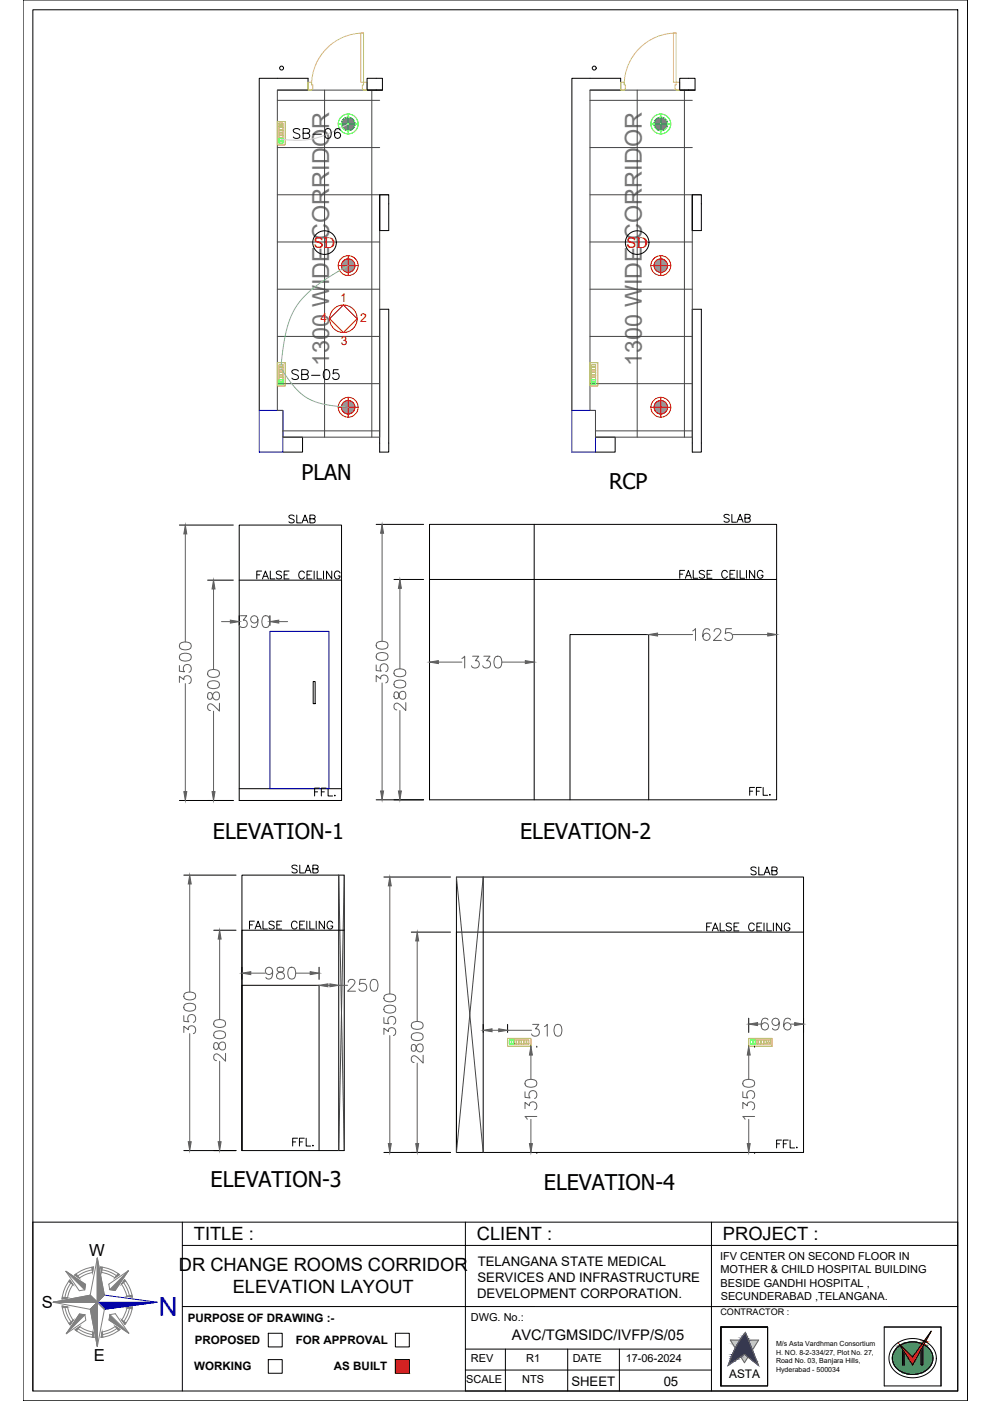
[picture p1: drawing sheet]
<svg xmlns="http://www.w3.org/2000/svg" width="420mm" height="594mm" viewBox="0 0 420 594" stroke-linecap="round" stroke-linejoin="round" font-family="sans-serif">
<!-- layer: MEP_HVAC_DRAIN_PIPE -->
<g fill="none" stroke="#000" stroke-width=".42">
<circle cx="119.4" cy="28.9" r=".83"/>
<circle cx="251.9" cy="28.9" r=".83"/>
</g>
<!-- layer: walls -->
<path d="M117.6 33.2h13v5h-13M159.5 33.2h2.6v5h-6.5M250.1 33.2h13v5h-13M292 33.2h2.7v5h-6.5M161 82.6v15.2h3.8v-11.4M293.5 82.6v15.2h3.9v-11.4M161 187.9v-56.8h3.8v56.8M293.5 187.9v-56.8h3.9v56.8" fill="none" stroke="#000" stroke-width=".42"/>
<!-- layer: col -->
<path d="M109.9 174h10v17.7h-10zM242.5 174h10v17.7h-10z" fill="none" stroke="#00f" stroke-width=".42"/>
<!-- layer: wall -->
<path d="M119.9 185.4h8.4v6.3h-8.4M161 187.9v3.8M252.5 185.4h8.3v6.3h-8.3M293.5 187.9v3.8" fill="none" stroke="#000" stroke-width=".42"/>
<!-- layer: ELE-LIGHTING WIRING -->
<g fill="none" stroke="#454545" stroke-width=".42">
<path d="M137.6 38.2v147.2M157.6 38.2v147.2M162.1 38.2h-44.5v135.8h2.3v11.4h41.1v-102.8h3.8M270.2 38.2v147.2M290.2 38.2v147.2M294.7 38.2h-44.6v135.8h2.4v11.4h41v-102.8h3.9M117.6 42.6h43.4M250.1 42.6h43.4M117.6 62.6h43.4M250.1 62.6h43.4M117.6 82.6h43.4M250.1 82.6h43.4"/>
<path d="M117.6 102.6h43.4M250.1 102.6h43.4M117.6 122.6h43.4M250.1 122.6h43.4M117.6 142.7h43.4M250.1 142.7h43.4M117.6 162.7h43.4M250.1 162.7h43.4M119.9 182.7h41.1M252.5 182.7h41"/>
</g>
<!-- layer: ELE-12W UPS LIGHT -->
<g fill="none" stroke="#0f0" stroke-width=".42">
<path d="M143.4 52.6h8.4M147.6 48.3v8.5M276 52.6h8.4M280.2 48.3v8.5"/>
<circle cx="147.6" cy="52.6" r="2.86"/>
<circle cx="147.6" cy="52.6" r="4.2"/>
<circle cx="280.2" cy="52.6" r="2.86"/>
<circle cx="280.2" cy="52.6" r="4.2"/>
</g>
<g fill="none" stroke="#808080" stroke-width=".42">
<path d="M144.8 52l3.3 3.4M144.8 51.9l3.5 3.4M144.9 51.8l3.5 3.5M144.9 51.7l3.6 3.6M144.9 51.6l3.7 3.6M145 51.5l3.7 3.7M145 51.4l3.8 3.8M145.1 51.3l3.8 3.8M145.1 51.2l3.9 3.9M145.2 51.1l3.9 3.9M145.2 51l4 3.9M145.3 50.9l4 4"/>
<path d="M145.4 50.8l4 4M145.4 50.7l4.1 4M145.5 50.6l4 4.1M145.6 50.6l4 4M145.7 50.5l4 4M145.7 50.4l4.1 4.1M145.8 50.4l4 4M145.9 50.3l4 4M146.1 50.2l3.9 3.9-4-3.9M146.2 50.1l3.9 3.9M146.3 50l3.8 3.9M146.4 50l3.8 3.8"/>
<path d="M146.5 49.9l3.7 3.8M146.6 49.9l3.7 3.7M146.7 49.9l3.6 3.6M146.8 49.8l3.6 3.6M146.9 49.8l3.5 3.5M147 49.8l3.4 3.4M147.2 49.7l3.2 3.3M147.3 49.7l3.2 3.2M147.4 49.7l3.1 3.1M147.6 49.7l2.9 2.9M147.7 49.7l2.8 2.8M147.9 49.7l2.6 2.6"/>
<path d="M148 49.7l2.5 2.4M148.2 49.8l2.2 2.2M148.4 49.8l2 2M148.6 49.9l1.7 1.6M148.9 50l1.3 1.3M149.3 50.2l.6 .7M277.3 52.5l3 2.9M277.3 52.6l2.8 2.8M277.3 52.8l2.7 2.6M277.3 52.3l3.1 3.1M277.3 52.9l2.5 2.5M277.3 52.2l3.2 3.2"/>
<path d="M277.4 52l3.3 3.4M277.4 53.1l2.2 2.3M277.4 51.9l3.4 3.4M277.4 53.3l2 2M277.4 51.8l3.5 3.5M277.4 51.7l3.6 3.6M277.5 53.5l1.7 1.8M277.5 51.6l3.7 3.6M277.5 51.5l3.8 3.7M277.6 53.8l1.4 1.3M277.6 51.3l3.9 3.8-3.9-3.7M277.7 51.2l3.9 3.9"/>
<path d="M277.7 51.1l4 3.9M277.8 54.1l.8 .9M277.8 51l3.9 3.9M277.8 50.9l4 4M277.9 50.8l4 4M278 50.7l4 4M278 50.6l4.1 4.1M278.1 50.6l4.1 4M278.3 50.4l4 4.1M278.4 50.4l4 4M278.4 50.3l4 4M278.5 50.2l4 4"/>
<path d="M278.8 50l3.9 3.9M278.9 50l3.8 3.8M279 49.9l3.8 3.8M279.1 49.9l3.7 3.7M279.2 49.9l3.7 3.6M279.3 49.8l3.6 3.6M279.4 49.8l3.5 3.5M279.6 49.8l3.4 3.4M279.7 49.7l3.3 3.3M279.8 49.7l3.2 3.2M280 49.7l3 3.1M280.1 49.7l2.9 2.9"/>
<path d="M280.3 49.7l2.7 2.8M280.4 49.7l2.6 2.6M280.6 49.7l2.4 2.4M280.8 49.8l2.2 2.2M281 49.8l1.9 2M281.2 49.9l1.6 1.6M281.5 50l1.2 1.3M281.8 50.2l.7 .7M282.6 54l-3.9-3.9 3.9 4"/>
</g>
<!-- layer: ELE-12W LED -->
<g fill="none" stroke="#f00" stroke-width=".42">
<path d="M143.4 112.6h8.4M147.6 108.4v8.4M276 112.6h8.4M280.2 108.4v8.4M143.4 172.7h8.4M147.6 168.5v8.4M276 172.7h8.4M280.2 168.5v8.4"/>
<circle cx="147.6" cy="112.6" r="2.86"/>
<circle cx="147.6" cy="112.6" r="4.2"/>
<circle cx="280.2" cy="112.6" r="2.86"/>
<circle cx="280.2" cy="112.6" r="4.2"/>
<circle cx="147.6" cy="172.7" r="2.86"/>
<circle cx="147.6" cy="172.7" r="4.2"/>
<circle cx="280.2" cy="172.7" r="2.86"/>
<circle cx="280.2" cy="172.7" r="4.2"/>
</g>
<g fill="none" stroke="#989898" stroke-width=".42">
<path d="M144.8 112.5l2.9 3M144.8 112.7l2.8 2.8M144.8 112.8l2.6 2.7M144.8 112.4l3.1 3.1M144.8 113l2.5 2.5M144.8 112.2l3.2 3.3M144.8 112.1l3.3 3.3M144.8 113.2l2.3 2.2M144.8 112l3.5 3.4M144.9 113.4l2 2M144.9 111.9l3.5 3.5M144.9 111.8l3.6 3.5"/>
<path d="M144.9 113.6l1.8 1.7M144.9 111.6l3.7 3.7M145 111.5l3.7 3.8M145 111.4l3.8 3.8M145 113.8l1.4 1.4M145.1 111.3l3.8 3.9M145.1 111.2l3.9 3.9M145.2 111.1l3.9 4M145.2 114.2l.9 .8M145.2 111l4 4M145.4 110.9l4 4-4.1-3.9M145.4 110.8l4.1 4"/>
<path d="M145.7 110.6l4 4M145.7 110.5l4.1 4M145.8 110.4l4 4M145.9 110.4l4 4M146 110.3l4 4M146.1 110.2l3.9 4M146.2 110.2l3.9 3.9M146.3 110.1l3.8 3.9M146.4 110.1l3.8 3.8M146.5 110l3.7 3.8M146.6 110l3.7 3.7M146.7 109.9l3.6 3.7"/>
<path d="M146.8 109.9l3.6 3.6M146.9 109.9l3.5 3.4M147 109.8l3.4 3.4M147.2 109.8l3.2 3.3M147.3 109.8l3.2 3.2M147.4 109.8l3.1 3M147.6 109.8l2.9 2.9M147.7 109.8l2.8 2.7M147.9 109.8l2.6 2.6M148 109.8l2.5 2.4M148.2 109.8l2.2 2.2M148.4 109.9l2 1.9"/>
<path d="M148.6 110l1.7 1.6M148.9 110.1l1.3 1.2M149.3 110.3l.6 .6M149.6 114.7l-4-4.1 3.9 4.1M277.3 112.5l3 3M277.3 112.7l2.8 2.8M277.3 112.8l2.7 2.7M277.3 112.4l3.1 3.1M277.3 113l2.5 2.5M277.3 112.2l3.2 3.3M277.4 112.1l3.3 3.3M277.4 113.2l2.2 2.2"/>
<path d="M277.4 112l3.4 3.4M277.4 113.4l2 2M277.4 111.9l3.5 3.5M277.4 111.8l3.6 3.5M277.5 113.6l1.7 1.7M277.5 111.6l3.7 3.7M277.5 111.5l3.8 3.8M277.6 113.8l1.4 1.4M277.6 111.3l3.9 3.9-3.9-3.8M277.8 114.2l.8 .8M277.8 111l3.9 4M277.8 111l4 3.9"/>
<path d="M277.9 110.9l4 4M278 110.7l4.1 4-4.1-3.9M278.1 110.6l4.1 4.1M278.2 110.6l4 4M278.3 110.5l4 4M278.4 110.4l4 4M278.5 110.3l4 4M278.6 110.2l4 4M278.7 110.2l3.9 3.9M278.9 110.1l3.8 3.8-3.9-3.8M279 110l3.8 3.8M279.1 110l3.7 3.7"/>
<path d="M279.2 109.9l3.7 3.7M279.3 109.9l3.6 3.6M279.4 109.9l3.5 3.4M279.6 109.8l3.4 3.4M279.7 109.8l3.3 3.3M279.8 109.8l3.2 3.2M280 109.8l3 3M280.1 109.8l2.9 2.9M280.3 109.8l2.7 2.7M280.4 109.8l2.6 2.6M280.6 109.8l2.4 2.4M280.8 109.8l2.2 2.2"/>
<path d="M281 109.9l1.9 1.9M281.2 110l1.6 1.6M281.5 110.1l1.2 1.2M281.7 115.1l-4-4 3.9 4M281.8 110.3l.7 .6M144.8 172.6l2.9 2.9M144.8 172.7l2.8 2.9M144.8 172.9l2.6 2.6M144.8 172.4l3.1 3.1M144.8 173.1l2.5 2.4M144.8 172.3l3.2 3.2M144.8 172.2l3.3 3.3"/>
<path d="M144.8 173.2l2.3 2.3M144.8 172.1l3.5 3.4M144.9 173.4l2 2.1M144.9 171.9l3.5 3.5M144.9 171.8l3.6 3.6M144.9 173.6l1.8 1.8M144.9 171.7l3.7 3.7M145 171.6l3.7 3.7M145 171.5l3.8 3.8M145 173.9l1.4 1.4M145.1 171.4l3.8 3.8M145.1 171.3l3.9 3.9"/>
<path d="M145.2 171.2l3.9 3.9M145.2 174.2l.9 .9M145.2 171.1l4 4M145.4 170.9l4 4-4.1-3.9M145.4 170.9l4.1 4M145.5 170.8l4 4M145.6 170.7l4 4M145.7 170.6l4 4.1M145.7 170.6l4.1 4M145.9 170.4l4 4M146 170.3l4 4M146.1 170.3l3.9 3.9"/>
<path d="M146.2 170.2l3.9 4M146.3 170.2l3.8 3.9M146.4 170.1l3.8 3.9M146.5 170.1l3.7 3.8M146.6 170l3.7 3.8M146.7 170l3.6 3.6M146.8 170l3.6 3.5M146.9 169.9l3.5 3.5M147 169.9l3.4 3.4M147.2 169.9l3.2 3.3M147.3 169.9l3.2 3.1M147.4 169.8l3.1 3.1"/>
<path d="M147.6 169.8l2.9 3M147.7 169.8l2.8 2.8M147.9 169.8l2.6 2.6M148 169.9l2.5 2.4M148.2 169.9l2.2 2.2M148.4 169.9l2 2M148.6 170l1.7 1.7M148.9 170.1l1.3 1.3M149.3 170.4l.6 .6M277.3 172.6l3 2.9M277.3 172.7l2.8 2.9M277.3 172.9l2.7 2.6"/>
<path d="M277.3 172.4l3.1 3.1M277.3 173.1l2.5 2.4M277.3 172.3l3.2 3.2M277.4 172.2l3.3 3.3M277.4 173.2l2.2 2.3M277.4 172.1l3.4 3.4M277.4 173.4l2 2.1M277.4 171.9l3.5 3.5M277.4 171.8l3.6 3.6M277.5 173.6l1.7 1.8M277.5 171.7l3.7 3.7M277.5 171.6l3.8 3.7"/>
<path d="M277.6 171.5l3.8 3.8M277.6 173.9l1.4 1.4M277.6 171.4l3.9 3.8M277.7 171.3l3.9 3.9M277.7 171.2l4 3.9M277.8 174.2l.8 .9M277.9 170.9l4 4M278 170.9l4 4M278 170.8l4.1 4M278.1 170.7l4.1 4M278.2 170.6l4 4.1M278.3 170.6l4 4"/>
<path d="M278.4 170.5l4 4M278.4 170.4l4 4M278.5 170.3l4 4M278.6 170.3l4 3.9M278.7 170.2l3.9 4M278.8 170.2l3.9 3.9M278.9 170.1l3.8 3.9M279.1 170l3.7 3.8M279.2 170l3.7 3.6M279.3 170l3.6 3.5M279.4 169.9l3.5 3.5M279.6 169.9l3.4 3.4"/>
<path d="M279.7 169.9l3.3 3.3M279.8 169.9l3.2 3.1M280 169.8l3 3.1M280.1 169.8l2.9 3M280.3 169.8l2.7 2.8M280.4 169.8l2.6 2.6M280.6 169.9l2.4 2.4M280.8 169.9l2.2 2.2M281 169.9l1.9 2M281.2 170l1.6 1.7M281.5 170.1l1.2 1.3M281.8 175l-4-4 3.9 4.1"/>
<path d="M281.8 170.4l.7 .6"/>
</g>
<!-- layer: ELE-4M RAW P.SB -->
<g fill="none" stroke="#ffbf00" stroke-width=".42">
<path d="M117.6 51.6h3.3v9.8h-3.3zM118.2 56.4h1.8v.8h-1.8zM118.2 57.5h1.8v.9h-1.8zM118.2 54h1.8v.9h-1.8zM118.2 52.2h1.8v1.6h-1.8zM118.2 55.2h1.8v.9h-1.8zM118.6 52.9l.3 .1zM119.4 53.4l.2-.1zM119.4 52.5l.2 .2zM117.6 153.8h3.3v9.9h-3.3zM118.2 159h1.8v.9h-1.8zM118.2 156.9h1.8v.9h-1.8z"/>
<path d="M118.2 157.9h1.8v.9h-1.8zM118.2 154.7h1.8v.8h-1.8zM118.2 155.8h1.8v.9h-1.8zM250.1 153.8h3.4v9.9h-3.4zM250.8 159h1.8v.9h-1.8zM250.8 156.9h1.8v.9h-1.8zM250.8 157.9h1.8v.9h-1.8zM250.8 154.7h1.8v.8h-1.8zM250.8 155.8h1.8v.9h-1.8zM118.2 160h1.8v.9h-1.8zM250.8 160h1.8v.9h-1.8zM215.2 440.3h9.9v3.3h-9.9z"/>
<path d="M218 441h.9v1.7h-.9zM219 441h.9v1.7h-.9zM220.1 441h.9v1.7h-.9zM221.1 441h.9v1.7h-.9zM222.2 441h.9v1.7h-.9zM223.3 441h.9v1.7h-.9zM317.4 440.3h9.9v3.3h-9.9zM320.5 441h.9v1.7h-.9zM321.6 441h.9v1.7h-.9zM322.8 441h.9v1.7h-.9zM324 441h.8v1.7h-.8zM325.1 441h1.6v1.7h-1.6z"/>
<path d="M325.4 442.1l.2 .2zM325.8 441.3l.1 .3zM326.3 442.1l-.1 .2z"/>
</g>
<!-- layer: ELE-6M RAW P.SB -->
<path d="M118.2 58.7h1.8v.9h-1.8zM118.2 59.8h1.8v.9h-1.8zM118.2 161.1h1.8v.8h-1.8zM118.2 162.1h1.8v.9h-1.8zM250.8 161.1h1.8v.8h-1.8zM250.8 162.1h1.8v.9h-1.8zM215.9 441h.9v1.7h-.9zM216.9 441h.9v1.7h-.9zM318.2 441h.9v1.7h-.9zM319.3 441h.9v1.7h-.9z" fill="none" stroke="#0f0" stroke-width=".42"/>
<!-- layer: ELE-LIGHTING WIRING -->
<path d="M147.6 52.6a49.9 49.9 0 0 1-15.5 6.4l-5.5 .5-7.5-.4" fill="none" stroke="#debad0" stroke-width=".42"/>
<path d="M147.6 112.6a68.5 68.5 0 0 0-20 14.7l-2.4 3.3a48.2 48.2 0 0 0-5.7 21l-.4 3.5M119.1 156.2l4.2 6a23.2 23.2 0 0 0 18.7 10l5.6 .5" fill="none" stroke="#63d7b6" stroke-width=".42"/>
<!-- layer: FA-BELOW SMOKE DERECTOR -->
<g fill="none" stroke="#000" stroke-width=".42">
<circle cx="137.6" cy="102.9" r="5"/>
<circle cx="270.1" cy="102.9" r="5"/>
</g>
<!-- layer: EQP ASBUILT -->
<g fill="none" stroke="#000" stroke-width=".42">
<path d="M117.6 33.2h-7.7v140.8M159.5 33.2h-3.9v5h6.5M250.1 33.2h-7.6v140.8M292 33.2h-3.8v5h6.5M164.8 86.4v-3.8h-3.8v15.2M297.4 86.4v-3.8h-3.9v15.2M164.8 187.9v3.8h-3.8M297.4 187.9v3.8h-3.9M76.1 222.6h22.8M101.4 222.6h43.4v116.8h-43.4zM159.5 222.4h20.1M226.5 222.4v116.8"/>
<path d="M88 246h10.9M101.4 246h43.4v93.4v-5h-43.4M167 245.7h12.6M329.3 245.7h-147.2v93.5h147.2v-116.8h-147.2v116.8M101.4 261.1v4.1M114.4 261.1v4.1M76.1 339.4h22.8M159.5 339.2h20.1M241.7 339.2v-70.1h33.3v70.1M77.9 371.1h22.2M102.6 371.1h43.4v116.8h-43.4zM143.6 371.1v116.8"/>
<path d="M162.8 371.9h28.2M204.9 371.9v116.8M90.6 394.5h9.5M146 394.5h-43.4v93.4v-70.1h32.7v70.1M174.4 395.3h16.6M340.7 395.3h-147.2v93.4h147.2v-116.8h-147.2v116.8M102.6 410.2v5.1M135.3 410.2v5.1M215.2 434.4v3.4M317.4 431.8v6M340.7 431.8v6M227.6 443.6h.1"/>
<path d="M319.9 443.6h.1M77.9 487.9h22.2M162.8 488.7h28.2M227.6 488.7h.1M319.9 488.7h.1"/>
</g>
<!-- layer: DOOR -->
<path d="M153 14h1.1v20.9h-1.1zM154.1 14a22 22 0 0 0-22 22M285.5 14h1.2v20.9h-1.2zM286.7 14a22 22 0 0 0-22 22M130.6 34.9h1.5v1.1h.5v1.7l-.5 .5h-1.5zM154.1 34.9h1.5v3.3h-1.5l-.5-.5v-1.7h.5zM263.1 34.9h1.6v1.1h.4v1.7l-.4 .5h-1.6zM286.7 34.9h1.5v3.3h-1.5l-.5-.5v-1.7h.5z" fill="none" stroke="#dee26a" stroke-width=".42"/>
<!-- layer: EQP ASBUILT -->
<path d="M114.4 267.7h25.1v66.7h-25.1z" fill="none" stroke="#00f" stroke-width=".42"/>
<g fill="none" stroke="#5e5e5e" stroke-width=".42">
<path d="M78.6 226.4v45.8M162 226.1v45.8M90.5 249.8v34.1M169.5 249.5v34.1M76.3 277.7a3.9 3.9 0 0 1 4.5 0 1.62 1.62 0 0 1-.7 2.4 4.1 4.1 0 0 1-3.8-.5l-.2-.7zM76.3 272.9a3.9 3.9 0 0 1 4.5 0 1.62 1.62 0 0 1-.7 2.4 4.1 4.1 0 0 1-3.8-.5l-.2-.7zM93.9 263.6h3.8M102 261.1h2.6l-1.4 1.9a1.61 1.61 0 0 1 1.7 1.8 1.61 1.61 0 0 1-2.2 1.3l-.7-.2-.5-.8M109.4 262.8a1.55 1.55 0 0 1-2.2 1.3 1.55 1.55 0 0 1-.6-2.5 1.55 1.55 0 0 1 2.5 .2 4.5 4.5 0 0 1-.5 4.1 1.47 1.47 0 0 1-2.1-.5M111.7 261.3a1.62 1.62 0 0 1 2.4 .7 4.1 4.1 0 0 1-.5 3.9 1.62 1.62 0 0 1-2.3-.8 4.1 4.1 0 0 1 .4-3.8zM118.2 263.6h3.7M159.7 277.4a3.9 3.9 0 0 1 4.6 0 1.63 1.63 0 0 1-.8 2.4 4.1 4.1 0 0 1-3.8-.5l-.2-.7z"/>
<path d="M159.7 272.7a3.9 3.9 0 0 1 4.6 0 1.63 1.63 0 0 1-.8 2.3 4.1 4.1 0 0 1-3.8-.4l-.2-.8zM195.8 279.2l1.2-.9v5M200.4 278.3h2.6l-1.5 1.9a1.61 1.61 0 0 1 1.8 1.8 1.61 1.61 0 0 1-2.2 1.3l-.7-.3-.5-.7M205.1 278.3h2.6l-1.4 1.9a1.61 1.61 0 0 1 1.7 1.8 1.61 1.61 0 0 1-2.2 1.3l-.7-.3-.5-.7M210.1 278.5a1.62 1.62 0 0 1 2.4 .7 4.1 4.1 0 0 1-.5 3.8 1.62 1.62 0 0 1-2.3-.7 4.1 4.1 0 0 1 .4-3.8zM278.8 269.1h14.9M293.7 267.5l1.2-.9v5M300.8 267.3a1.47 1.47 0 0 0-2.1-.5 3.9 3.9 0 0 0 0 4.5 1.55 1.55 0 0 0 2.3-.7 1.55 1.55 0 0 0-1.1-2.1 1.55 1.55 0 0 0-1.9 1.4M302.7 267.8l.5-1 1.5-.2a1.22 1.22 0 0 1 .7 1.9l-2.9 3.1h3.3M310.1 266.6h-2.4l-.2 2.1a1.77 1.77 0 0 1 2.7 0 1.77 1.77 0 0 1-.3 2.6 1.77 1.77 0 0 1-2.6-.7M310.6 269.1h14.9M76.1 289.4v-2.6l1.9 1.4a1.61 1.61 0 0 1 1.8-1.7 1.61 1.61 0 0 1 1.3 2.2l-.3 .7-.7 .5"/>
<path d="M76.1 282.2v2.4l2.1 .3a1.77 1.77 0 0 1 0-2.7 1.77 1.77 0 0 1 2.6 .3 1.77 1.77 0 0 1-.7 2.6M78.6 289.9v45.8M88.3 293.9a1.88 1.88 0 0 0 .4 2.6h.5a2.74 2.74 0 0 0 1.2-2.3 1.38 1.38 0 0 1 1.5-.8 1.38 1.38 0 0 1 1.1 1.2v1a1.44 1.44 0 0 1-1.5 1.2 1.44 1.44 0 0 1-1.3-1.5l-.3-.9a1.01 1.01 0 0 0-1.6-.5zM88.3 289.4a3.9 3.9 0 0 1 4.5 0 1.62 1.62 0 0 1-.7 2.4 4.1 4.1 0 0 1-3.8-.5l-.3-.7zM88.3 284.6a3.9 3.9 0 0 1 4.5 0 1.63 1.63 0 0 1-.7 2.4 4.1 4.1 0 0 1-3.8-.5l-.3-.7zM93 298.2v3.3l-2.3-2.3a1.5 1.5 0 0 0-2.4-.3l-.3 1.4 .5 .8 .7 .2M159.5 289.1v-2.6l1.9 1.4a1.61 1.61 0 0 1 1.8-1.7 1.61 1.61 0 0 1 1.3 2.2l-.2 .7-.8 .5M159.5 282v2.3l2.1 .3a1.77 1.77 0 0 1 0-2.7 1.77 1.77 0 0 1 2.6 .3 1.77 1.77 0 0 1-.7 2.6M162 289.6v45.8M167.3 293.6a1.89 1.89 0 0 0 .5 2.7h.4a2.76 2.76 0 0 0 1.2-2.4 1.38 1.38 0 0 1 1.5-.8 1.38 1.38 0 0 1 1.1 1.2v1a1.43 1.43 0 0 1-1.5 1.3 1.43 1.43 0 0 1-1.3-1.5l-.3-1a1.01 1.01 0 0 0-1.6-.5zM167.3 289.1a3.9 3.9 0 0 1 4.5 0 1.63 1.63 0 0 1-.7 2.4 4.1 4.1 0 0 1-3.8-.5l-.3-.7zM167.3 284.3a3.9 3.9 0 0 1 4.5 0 1.63 1.63 0 0 1-.7 2.4 4.1 4.1 0 0 1-3.8-.5l-.3-.7z"/>
<path d="M172 297.9v3.4l-2.3-2.4a1.51 1.51 0 0 0-2.4-.3l-.3 1.5 .5 .7 .7 .2M185.9 280.8h9.9M212.8 280.8h9.9M90.5 301.6v34.1M169.5 301.3v34.1M80.4 374.8v45.9M165.3 375.6v45.9M93.1 398.2v34.1M176.9 399v34.1M106.3 412.7h6.2M115.6 411.8a1.55 1.55 0 0 1-2.1 1.3 1.55 1.55 0 0 1-.7-2.4 1.55 1.55 0 0 1 2.5 .2 4.5 4.5 0 0 1-.4 4 1.46 1.46 0 0 1-2.2-.5M117.7 410.4a1.01 1.01 0 0 0 .5 1.7 2.07 2.07 0 0 1 2.4 2.1 1.74 1.74 0 0 1-2 1 1.74 1.74 0 0 1-1.3-1.7 2.31 2.31 0 0 1 2.3-1.4 1.01 1.01 0 0 0 .5-1.7l-.7-.2z"/>
<path d="M122.7 410.4a1.63 1.63 0 0 1 2.4 .7 4.1 4.1 0 0 1-.5 3.8 1.62 1.62 0 0 1-2.3-.7 4.1 4.1 0 0 1 .4-3.8zM125.4 412.7h6.1M139 417.8h.9M143.6 417.8h3.8M147.6 416.5l.5-1 1.4-.2a1.22 1.22 0 0 1 .7 1.9l-2.8 3.1h3.3M155 415.3h-2.4l-.2 2.1a1.77 1.77 0 0 1 2.7 0 1.77 1.77 0 0 1-.4 2.7 1.77 1.77 0 0 1-2.5-.7M157.6 415.5a1.62 1.62 0 0 1 2.4 .8 4.1 4.1 0 0 1-.5 3.8 1.62 1.62 0 0 1-2.3-.7 4.1 4.1 0 0 1 .4-3.9zM77.9 437.8v-2.6l1.9 1.4a1.61 1.61 0 0 1 1.9-1.7 1.61 1.61 0 0 1 1.2 2.2l-.2 .7-.7 .5M77.9 430.7v2.4l2.2 .2a1.77 1.77 0 0 1-.1-2.7 1.77 1.77 0 0 1 2.7 .4 1.77 1.77 0 0 1-.7 2.5M78.2 426.1a3.9 3.9 0 0 1 4.5 0 1.63 1.63 0 0 1-.7 2.4 4.1 4.1 0 0 1-3.8-.4l-.3-.8zM78.2 421.4a3.9 3.9 0 0 1 4.5 0 1.63 1.63 0 0 1-.7 2.4 4.1 4.1 0 0 1-3.8-.5l-.3-.7zM80.4 438.3v45.8"/>
<path d="M90.9 437.8a3.9 3.9 0 0 1 4.5 0 1.63 1.63 0 0 1-.7 2.4 4.1 4.1 0 0 1-3.8-.5l-.3-.7zM90.9 433.1a3.9 3.9 0 0 1 4.5 0 1.62 1.62 0 0 1-.7 2.3 4.1 4.1 0 0 1-3.8-.4l-.3-.7zM162.8 438.6v-2.6l1.9 1.4a1.61 1.61 0 0 1 1.8-1.7 1.61 1.61 0 0 1 1.3 2.2l-.3 .7-.7 .5M162.8 431.5v2.4l2.1 .2a1.77 1.77 0 0 1 0-2.7 1.77 1.77 0 0 1 2.6 .4 1.77 1.77 0 0 1-.7 2.5M163 427a3.9 3.9 0 0 1 4.5 0 1.62 1.62 0 0 1-.7 2.3 4.1 4.1 0 0 1-3.8-.4l-.2-.8zM163 422.2a3.9 3.9 0 0 1 4.5 0 1.62 1.62 0 0 1-.7 2.4 4.1 4.1 0 0 1-3.8-.5l-.2-.7zM165.3 439.1v45.8M174.6 438.6a3.9 3.9 0 0 1 4.6 0 1.62 1.62 0 0 1-.8 2.4 4.1 4.1 0 0 1-3.8-.5l-.2-.7zM174.6 433.9a3.9 3.9 0 0 1 4.6 0 1.62 1.62 0 0 1-.8 2.3 4.1 4.1 0 0 1-3.8-.4l-.2-.7zM208.6 436.9h2.8M215.2 436.9h10.1M225.8 434.4h2.7l-1.5 1.9a1.61 1.61 0 0 1 1.7 1.8 1.61 1.61 0 0 1-2.2 1.3l-.7-.3-.4-.7"/>
<path d="M230.8 435.3l1.2-.9v5M235.6 434.6a1.63 1.63 0 0 1 2.4 .7 4.1 4.1 0 0 1-.5 3.8 1.63 1.63 0 0 1-2.4-.7 4.1 4.1 0 0 1 .5-3.8zM321.2 434.3h1.5M325.6 432.5a1.47 1.47 0 0 0-2.1-.5 3.9 3.9 0 0 0 0 4.5 1.55 1.55 0 0 0 2.2-.7 1.55 1.55 0 0 0-1-2.1 1.55 1.55 0 0 0-2 1.4M330.4 433.4a1.55 1.55 0 0 1-2.2 1.3 1.55 1.55 0 0 1-.6-2.4 1.55 1.55 0 0 1 2.5 .2 4.5 4.5 0 0 1-.4 4 1.47 1.47 0 0 1-2.2-.5M335.1 432.5a1.47 1.47 0 0 0-2.1-.5 3.9 3.9 0 0 0 0 4.5 1.56 1.56 0 0 0 2.3-.7 1.56 1.56 0 0 0-1.1-2.1 1.56 1.56 0 0 0-1.9 1.4M335.4 434.3h1.5M90.9 442.4a1.89 1.89 0 0 0 .4 2.6h.5a2.74 2.74 0 0 0 1.2-2.4 1.38 1.38 0 0 1 1.5-.8 1.38 1.38 0 0 1 1.1 1.3v.9a1.44 1.44 0 0 1-1.5 1.3 1.44 1.44 0 0 1-1.3-1.5l-.3-1a1.01 1.01 0 0 0-1.6-.4zM93.1 450v34.1M95.6 446.6v3.4l-2.4-2.4a1.5 1.5 0 0 0-2.3-.2l-.3 1.4 .5 .7 .7 .2M174.6 443.2a1.88 1.88 0 0 0 .5 2.6h.5a2.74 2.74 0 0 0 1.2-2.4 1.38 1.38 0 0 1 1.5-.8 1.38 1.38 0 0 1 1.1 1.3v.9a1.44 1.44 0 0 1-1.6 1.3 1.44 1.44 0 0 1-1.3-1.5l-.2-1a1.01 1.01 0 0 0-1.7-.4zM176.9 450.8v34.1"/>
<path d="M179.4 447.4v3.4l-2.4-2.4a1.54 1.54 0 0 0-2.1-.5l-.5 .7v1l.5 .7 .7 .2M222.8 458.4a3.9 3.9 0 0 1 4.6 0 1.63 1.63 0 0 1-.8 2.4 4.1 4.1 0 0 1-3.8-.5l-.2-.7zM225.1 447.4v10.3M315.2 458.4a3.9 3.9 0 0 1 4.5 0 1.63 1.63 0 0 1-.7 2.4 4.1 4.1 0 0 1-3.8-.5l-.3-.7zM317.4 447.4v10.3M222.6 470.1v-2.6l1.9 1.4a1.61 1.61 0 0 1 1.8-1.7 1.61 1.61 0 0 1 1.3 2.2l-.2 .7-.8 .5M222.6 462.9v2.4l2.1 .3a1.77 1.77 0 0 1 0-2.7 1.77 1.77 0 0 1 2.6 .3 1.77 1.77 0 0 1-.7 2.6M225.1 474.6v10.3M227.6 473.4h-5l.9 1.2M314.9 470.1v-2.6l1.9 1.4a1.61 1.61 0 0 1 1.9-1.7 1.61 1.61 0 0 1 1.2 2.2l-.2 .7-.7 .5M314.9 462.9v2.4l2.2 .3a1.77 1.77 0 0 1-.1-2.7 1.77 1.77 0 0 1 2.7 .3 1.77 1.77 0 0 1-.7 2.6M317.4 474.6v10.3"/>
<path d="M319.9 473.4h-5l1 1.2"/>
</g>
<g fill="#5e5e5e" stroke="#5e5e5e" stroke-width=".42">
<path d="M78.6 222.6l.6 3.8h-1.3z"/>
<path d="M77.9 335.7h1.3l-.6 3.7z"/>
<path d="M89.9 335.7h1.3l-.7 3.7z"/>
<path d="M90.5 246l.7 3.8h-1.3z"/>
<path d="M114.4 263.6l3.8-.6v1.2z"/>
<path d="M97.7 263l3.7 .6-3.7 .6z"/>
<path d="M162 222.4l.6 3.7h-1.2z"/>
<path d="M161.4 335.4h1.2l-.6 3.8z"/>
<path d="M169.5 245.7l.7 3.8h-1.3z"/>
<path d="M168.9 335.4h1.3l-.7 3.8z"/>
<path d="M275 269.1l3.8-.6v1.2z"/>
<path d="M325.5 268.5l3.8 .6-3.8 .6z"/>
<path d="M182.1 280.8l3.8-.7v1.3z"/>
<path d="M222.7 280.1l3.8 .7-3.8 .6z"/>
<path d="M165.3 371.9l.6 3.7h-1.3z"/>
<path d="M164.6 484.9h1.3l-.6 3.8z"/>
<path d="M176.9 395.3l.6 3.7h-1.2z"/>
<path d="M176.3 484.9h1.2l-.6 3.8z"/>
<path d="M204.9 436.9l3.7-.6v1.2z"/>
<path d="M211.4 436.3l3.8 .6-3.8 .6z"/>
<path d="M225.1 443.6l.6 3.8h-1.2z"/>
<path d="M224.5 484.9h1.2l-.6 3.8z"/>
<path d="M317.4 443.6l.7 3.8h-1.3z"/>
<path d="M316.8 484.9h1.3l-.7 3.8z"/>
<path d="M317.4 434.3l3.8-.7v1.3z"/>
<path d="M336.9 433.6l3.8 .7-3.8 .6z"/>
<path d="M80.4 371.1l.7 3.7h-1.3z"/>
<path d="M79.8 484.1h1.3l-.7 3.8z"/>
<path d="M93.1 394.5l.6 3.7h-1.2z"/>
<path d="M92.5 484.1h1.2l-.6 3.8z"/>
<path d="M135.3 417.8l3.7-.6v1.2z"/>
<path d="M139.9 417.2l3.7 .6-3.7 .6z"/>
<path d="M131.5 412l3.8 .7-3.8 .6z"/>
<path d="M102.6 412.7l3.7-.7v1.3z"/>
</g>
<!-- layer: 0 -->
<path d="M9.8 0h400.4v594h-400.4zM13.9 4.1h392.2v585.7h-392.2zM132.8 289h.8v9.4h-.8zM197.3 518.2v71.6h208.8M406.1 518.2h-392.2v71.6M325.4 562.7h-19.8v25M374.9 562.7h24.1v25M305.6 587.7h19.8M305.6 587.5v-24.8h19.9v24.8" fill="none" stroke="#000" stroke-width=".42"/>
<!-- layer: EQP ASBUILT -->
<path d="M143.6 371.1l2.4 116.8M146 371.1l-2.4 116.8M193.5 371.9l11.4 116.8M204.9 371.9l-11.4 116.8" fill="none" stroke="#454545" stroke-width=".42"/>
<!-- layer: 0 -->
<g fill="none" stroke="#f00" stroke-width=".42">
<path d="M139.8 135.2l5.8-5.9 5.8 5.9-5.8 5.8z"/>
<circle cx="145.6" cy="135.2" r="5.8"/>
</g>
<!-- layer: HATCH -->
<path d="M406.1 518.2v71.6" fill="none" stroke="#000" stroke-width=".42"/>
<!-- layer: TITLE -->
<g fill="none" stroke="#808080" stroke-width=".42">
<path d="M27.9 539l8.4 5.6-.4 2.3-2.3 .4zM39.1 538.5a13.9 13.9 0 0 0-6.1 2.6M41.3 533.4v18.8v-18.8M43.3 538.5a13.9 13.9 0 0 1 6.1 2.4M22.5 552.2h18.8l-3 3 3-3zM26.3 553.8l2.4 .4a12.8 12.8 0 0 0 2.3 5.6l-1.3 2a15 15 0 0 1-3.4-8M27.6 554.4a13.9 13.9 0 0 0 2.5 6.1M29.6 542.8l1.3 1.9a12.8 12.8 0 0 0-2.3 5.7l-2.3 .4a15 15 0 0 1 3.3-8zM30 544.1a13.9 13.9 0 0 0-2.5 6.1M31.7 540.7a15 15 0 0 1 8-3.4l-.5 2.3a12.8 12.8 0 0 0-5.6 2.4zM33.7 557.2l2.3 .3 .4 2.3-8.3 5.8zM38.2 549.2l3.1 3-3.1-3"/>
<path d="M38.2 549.2l-15.7 3 15.8 3 3 15.7 3-15.7M44.2 549.2l-2.9-15.8-3.1 15.8M44.2 549.2l-2.9 3v18.7v-18.7l3 3-3-3zM46.1 544.6l8.3-5.8-5.6 8.4-2.3-.3zM46.6 557.5l2.3-.4 5.7 8.3-8.4-5.6zM50.7 540.5l-2 1.4a12.8 12.8 0 0 0-5.6-2.3l-.5-2.3a15 15 0 0 1 8.1 3.2M52.4 543.9a13.9 13.9 0 0 1 2.5 5.9M52.8 542.6a15 15 0 0 1 3.3 7.4l-2.3-.3-.9-2.7-1.4-2.4zM53.8 554.6l-.8 2.6-1.4 2.5 1.3 1.9M55 554.4a13.9 13.9 0 0 1-2.5 5.9M56.1 554.2l-2.3 .4M56.1 554.3a15 15 0 0 1-3.2 7.3"/>
<path d="M31.8 563.9l2-1.4a12.7 12.7 0 0 0 5.6 2.3l.5 2.3a15 15 0 0 1-8.1-3.2zM33.1 563.4a13.9 13.9 0 0 0 6.2 2.5M43.3 564.8l-.4 2.3a15 15 0 0 0 8-3.4l-2-1.3a12.6 12.6 0 0 1-5.6 2.4M49.6 563.3a13.9 13.9 0 0 1-6.1 2.6"/>
</g>
<g fill="#808080" stroke="#808080" stroke-width=".42">
<path d="M41.3 533.4l2.9 15.8-2.9 3z"/>
<path d="M41.3 552.2v18.7l-3-15.7z"/>
<path d="M48.9 562.4l1.9 1.3-.6 .5z"/>
<path d="M46.6 557.5l8 7.9-8.4-5.6z"/>
<path d="M51.6 559.7l1.8 1.3-.5 .6z"/>
<path d="M43.3 564.8l.3 2.2-.7 .1z"/>
<path d="M39.4 564.8l.5 2.3-.8-.1z"/>
<path d="M29.2 561.2l1.8-1.4-1.3 2z"/>
<path d="M31.8 563.9l2-1.4-1.3 1.9z"/>
<path d="M33.7 557.2l2.3 .3-7.9 8.1z"/>
<path d="M22.5 552.2l15.7-3 3.1 3z"/>
<path d="M26.3 553.8l2.4 .4-2.3 .4z"/>
<path d="M26.4 550l2.2 .4-2.3 .4z"/>
<path d="M54.4 538.8l-5.6 8.4-2.3-.3z"/>
<path d="M50 540l.7 .5-2 1.4z"/>
<path d="M52.8 542.6l.5 .6-1.8 1.4z"/>
<path d="M42.6 537.3h.8l-.3 2.3z"/>
<path d="M27.9 539l8.4 5.6-.4 2.3z"/>
<path d="M38.9 537.4l.8-.1-.5 2.3z"/>
<path d="M29.6 542.8l1.3 1.9-1.8-1.3z"/>
<path d="M31.7 540.7l.6-.5 1.3 1.8z"/>
<path d="M53.8 549.7l2.2-.5 .1 .8z"/>
<path d="M53.8 554.6l2.3-.4-.1 .8z"/>
</g>
<path d="M44.2 549.2l22.4 3-22.3 3" fill="none" stroke="#00f" stroke-width=".42"/>
<path d="M41.3 552.2h25.3l-22.3 3z" fill="#00f" stroke="#00f" stroke-width=".42"/>
<!-- layer: MEP_HVAC_TEXT -->
<path d="M77.3 518.2v71.6M301.6 518.2v71.6M77.3 528.1h328.8M77.3 554h120M197.2 554h208.9M197.3 572.1h104.3M214.3 572.1v17.7M240.7 572.1v17.7M262.6 572.1v17.7M197.3 581h104.3" fill="none" stroke="#000" stroke-width=".42"/>
<!-- layer: 0.0 -->
<path d="M113.7 565.4h6v5.8h-6zM113.7 576.5h6v5.8h-6zM167.6 565.4h5.9v5.8h-5.9zM167.6 576.5h5.9v5.8h-5.9zM325.4 562.7h-19.8v25h19.8M325.5 562.7v25M374.9 562.7h24.1v25h-24.1zM379.3 570.5l2.8-1.9 3.4-.9 3.6 .1 3.1 1 2.6 1.9 1.6 2.5 .6 2.9-.7 2.9-1 1.5-1.6 1.5-3.7 1.8-4.3 .4-4-1.2-1.7-1.1-1.5-1.4-.9-1.5-.6-1.8-.1-1.9 .4-1.7 .9-1.7zM380.1 571.7a9.6 9.6 0 0 1 15.1 2.4 6.9 6.9 0 0 1-6 8.5 8.4 8.4 0 0 1-10.9-6.7l.3-1.8zM381.4 570.1l5.5 5.3 7.9-10.9-7.9 14.3zM382.6 572.1v6.7h.8v-5.6M391.2 571v7.8h-.7v-6.5" fill="none" stroke="#000" stroke-width=".42"/>
<!-- layer: MEP_HVAC_TEXT -->
<path d="M167.6 576.5l5.9 5.8v-5.8zM167.6 576.5l5.9 5.8h-5.9z" fill="#f00" stroke="#f00" stroke-width=".42"/>
<!-- layer: 0.0 -->
<g fill="#000" stroke="#000" stroke-width=".42">
<path d="M391.2 571v1.1h-.6z"/>
<path d="M382.6 572.3l.8 .9zM382.6 572.3l.8 .9h-.8z"/>
<path d="M382.6 573.2l.8 5.6v-5.6zM382.6 573.2l.8 5.6h-.8z"/>
<path d="M390.6 572.1l.6 .2zM390.6 572.1l.6 .2z"/>
<path d="M390.5 572.3l.7 6.5v-6.5zM390.5 572.3l.7 6.5h-.7z"/>
</g>
<g fill="#139b48" stroke="#139b48" stroke-width=".42">
<path d="M386.7 569h.5z"/>
<path d="M386.5 582.8h.8z"/>
<path d="M386.7 569h.7zM386.4 569h1z"/>
<path d="M386.4 569h1.2zM386.3 569h1.3z"/>
<path d="M386.3 569l1.5 .1zM386 569.1h1.8z"/>
<path d="M386 569.1h2zM385.9 569.1h2.1z"/>
<path d="M385.9 569.1h2.3zM385.6 569.1h2.6z"/>
<path d="M385.6 569.1h2.8zM385.5 569.1h2.9z"/>
<path d="M385.5 569.1l3.1 .1zM385.3 569.2h3.3z"/>
<path d="M385.3 569.2h3.5zM385.1 569.2h3.7z"/>
<path d="M385.1 569.2h3.9zM384.9 569.2h4.1z"/>
<path d="M384.9 569.2l4.2 .1zM384.7 569.3h4.4z"/>
<path d="M384.7 569.3h4.7zM384.5 569.3h4.9z"/>
<path d="M384.5 569.3h5zM384.4 569.3h5.1z"/>
<path d="M384.4 569.3l5.4 .1zM384.1 569.4h5.7z"/>
<path d="M384.1 569.4h5.8zM384 569.4h5.9z"/>
<path d="M384 569.4l6.1 .1zM383.8 569.5h6.3z"/>
<path d="M383.8 569.5l6.5 .1zM383.6 569.6h6.7z"/>
<path d="M383.6 569.6h6.9zM383.4 569.6h7.1z"/>
<path d="M383.4 569.6l7.2 .1zM383.3 569.7h7.3z"/>
<path d="M383.3 569.7l7.5 .1zM383 569.8h7.8z"/>
<path d="M383 569.8h8zM382.9 569.8h8.1z"/>
<path d="M382.9 569.8h8.1zM382.7 569.9h8.2z"/>
<path d="M382.7 569.9h8.2zM382.4 570.1h8.4z"/>
<path d="M382.4 570.1h8.4zM382 570.3h8.7z"/>
<path d="M391.6 570.3h.4zM391.6 570.3h.4z"/>
<path d="M382 570.3h8.7zM381.7 570.4h8.8z"/>
<path d="M391.6 570.3l.7 .2zM391.6 570.3l.7 .2h-.8z"/>
<path d="M381.6 570.5l.1 .2zM381.3 570.7h.4z"/>
<path d="M391.5 570.5l1.1 .2zM391.5 570.5l1.1 .2h-1.2z"/>
<path d="M381.3 570.7l.6 .2zM381 570.9h.9z"/>
<path d="M391.4 570.7l1.5 .2zM391.4 570.7l1.5 .2h-1.7z"/>
<path d="M391.2 570.9l1.7 .1zM391.2 570.9l1.7 .1z"/>
<path d="M381 570.9l1 .2zM380.7 571.1l.3-.2 1 .2z"/>
<path d="M391.2 571l2 .2zM391.2 571l2 .2z"/>
<path d="M380.7 571.1l1.5 .3zM380.5 571.4l.2-.3 1.5 .3z"/>
<path d="M391.2 571.2l2.3 .2zM391.2 571.2l2.3 .2h-2.3z"/>
<path d="M380.5 571.4l1.8 .2-.1-.2zM380.2 571.6l.3-.2 1.8 .2z"/>
<path d="M391.2 571.4l2.5 .2-.2-.2zM391.2 571.4l2.5 .2h-2.5z"/>
<path d="M380.2 571.6l2.3 .3-.2-.3zM380.2 571.6l2.3 .3h-2.5z"/>
<path d="M391.2 571.6l2.7 .3-.2-.3zM391.2 571.6l2.7 .3h-2.7z"/>
<path d="M380 571.9l2.6 .2-.1-.2zM380 571.9l2.6 .2h-2.8z"/>
<path d="M379.8 572.1h2.8zM379.8 572.1h2.8z"/>
<path d="M391.2 571.9l3 .3-.3-.3zM391.2 571.9l3 .3h-3z"/>
<path d="M379.8 572.1l2.8 .3v-.3zM379.8 572.1l2.8 .3h-3.1z"/>
<path d="M391.2 572.2l3.2 .2-.2-.2zM391.2 572.2l3.2 .2h-3.2z"/>
<path d="M379.5 572.4l3.1 .3v-.3zM379.5 572.4l3.1 .3h-3.3z"/>
<path d="M391.2 572.4l3.4 .3-.2-.3zM391.2 572.4l3.4 .3h-3.4z"/>
<path d="M379.3 572.7l3.3 .2v-.2zM379.3 572.7l3.3 .2h-3.4z"/>
<path d="M391.2 572.7l3.5 .3-.1-.3zM391.2 572.7l3.5 .3h-3.5z"/>
<path d="M379.2 572.9l3.4 .3v-.3zM379.2 572.9l3.4 .3h-3.6z"/>
<path d="M391.2 573l3.7 .3-.2-.3zM391.2 573l3.7 .3h-3.7z"/>
<path d="M379 573.2l3.6 .3v-.3zM379 573.2l3.6 .3h-3.7z"/>
<path d="M391.2 573.3l3.8 .3-.1-.3zM391.2 573.3l3.8 .3h-3.8z"/>
<path d="M378.9 573.5l3.7 .3v-.3zM378.9 573.5l3.7 .3h-3.9z"/>
<path d="M391.2 573.6l4 .3-.2-.3zM391.2 573.6l4 .3h-4z"/>
<path d="M378.7 573.8l3.9 .3v-.3zM378.7 573.8l3.9 .3h-4z"/>
<path d="M391.2 573.9l4.1 .3-.1-.3zM391.2 573.9l4.1 .3h-4.1z"/>
<path d="M378.6 574.1l4 .3v-.3zM378.6 574.1l4 .3h-4.1z"/>
<path d="M391.2 574.2l4.2 .3-.1-.3zM391.2 574.2l4.2 .3h-4.2z"/>
<path d="M378.5 574.4l4.1 .3v-.3zM378.5 574.4l4.1 .3h-4.1z"/>
<path d="M391.2 574.5l4.2 .3v-.3zM391.2 574.5l4.2 .3h-4.2z"/>
<path d="M378.5 574.7l4.1 .3v-.3zM378.5 574.7l4.1 .3h-4.2z"/>
<path d="M391.2 574.8l4.3 .3-.1-.3zM391.2 574.8l4.3 .3h-4.3z"/>
<path d="M378.4 575l4.2 .4v-.4zM378.4 575l4.2 .4h-4.2z"/>
<path d="M391.2 575.1l4.3 .3v-.3zM391.2 575.1l4.3 .3h-4.3z"/>
<path d="M381.7 570.4l5.2 5 3.6-5zM381.7 570.4l5.2 5z"/>
<path d="M378.4 575.4l4.2 .3v-.3zM378.4 575.4l4.2 .3h-4.3z"/>
<path d="M391.2 575.4l4.4 .3-.1-.3zM391.2 575.4l4.4 .3h-4.4z"/>
<path d="M378.3 575.7l4.3 .3v-.3zM378.3 575.7l4.3 .3h-4.3z"/>
<path d="M391.2 575.7l4.4 .3v-.3zM391.2 575.7l4.4 .3h-4.4z"/>
<path d="M378.3 576l4.3 .3v-.3zM378.3 576l4.3 .3h-4.3z"/>
<path d="M391.2 576l4.3 .4 .1-.4zM391.2 576l4.3 .4h-4.3z"/>
<path d="M378.3 576.3l4.3 .3v-.3zM378.3 576.3l4.3 .3h-4.2z"/>
<path d="M391.2 576.4l4.3 .3v-.3zM391.2 576.4l4.3 .3h-4.3z"/>
<path d="M378.4 576.6l4.2 .3v-.3zM378.4 576.6l4.2 .3h-4.2z"/>
<path d="M391.2 576.7l4.2 .3 .1-.3zM391.2 576.7l4.2 .3h-4.2z"/>
<path d="M378.4 576.9l4.2 .3v-.3zM378.4 576.9l4.2 .3h-4.1z"/>
<path d="M391.2 577l4.2 .3v-.3zM391.2 577l4.2 .3h-4.2z"/>
<path d="M378.5 577.2l4.1 .3v-.3zM378.5 577.2l4.1 .3h-4z"/>
<path d="M391.2 577.3l4.1 .3 .1-.3zM391.2 577.3l4.1 .3h-4.1z"/>
<path d="M378.6 577.5l4 .4v-.4zM378.6 577.5l4 .4h-3.9z"/>
<path d="M391.2 577.6l4 .3 .1-.3zM391.2 577.6l4 .3h-4z"/>
<path d="M378.7 577.9l3.9 .3v-.3zM378.7 577.9l3.9 .3h-3.8z"/>
<path d="M391.2 577.9l3.9 .3 .1-.3zM391.2 577.9l3.9 .3h-3.9z"/>
<path d="M378.8 578.2l3.8 .2v-.2zM378.8 578.2l3.8 .2h-3.7z"/>
<path d="M391.2 578.2l3.7 .3 .2-.3zM391.2 578.2l3.7 .3h-3.7z"/>
<path d="M390.5 572.4v6.3zM390.5 572.4v6.3h-3.5z"/>
<path d="M383.4 573.2l3.5 5.5zM383.4 573.2l3.5 5.5h-3.5z"/>
<path d="M378.9 578.4l3.7 .3v-.3zM378.9 578.4l3.7 .3h-3.5z"/>
<path d="M391.2 578.5l3.6 .3 .1-.3zM391.2 578.5l3.6 .3h-3.6z"/>
<path d="M387 578.7l3.5 .1zM387 578.7l3.5 .1z"/>
<path d="M383.4 578.7l3.5 .1zM383.4 578.7l3.5 .1z"/>
<path d="M379.1 578.7l3.5 .1zM379.1 578.7l3.5 .1z"/>
<path d="M379.1 578.8h15.7zM379.1 578.8h15.7z"/>
<path d="M379.1 578.8l15.5 .2 .2-.2zM379.1 578.8l15.5 .2h-15.3z"/>
<path d="M379.3 579h15.3zM379.3 579l15.3 .1z"/>
<path d="M379.3 579.1l15.1 .2 .2-.2zM379.3 579.1l15.1 .2h-15z"/>
<path d="M379.4 579.3h15zM379.4 579.3l15 .1z"/>
<path d="M379.5 579.4l14.7 .2 .2-.2zM379.5 579.4l14.7 .2h-14.6z"/>
<path d="M379.6 579.6h14.6zM379.6 579.6h14.6z"/>
<path d="M379.7 579.6l14.3 .2 .2-.2zM379.7 579.6l14.3 .2h-14.1z"/>
<path d="M379.9 579.8h14.1zM379.9 579.8l14.1 .1z"/>
<path d="M379.9 579.9h14.1zM379.9 579.9l13.9 .2z"/>
<path d="M380.1 580.1h13.7zM380.1 580.1h13.6z"/>
<path d="M380.1 580.1h13.6zM380.1 580.1l13.4 .2z"/>
<path d="M380.3 580.3h13.2zM380.3 580.3l13.2 .1z"/>
<path d="M380.4 580.4h13.1zM380.4 580.4l12.9 .2z"/>
<path d="M380.6 580.6h12.7zM380.6 580.6h12.6z"/>
<path d="M380.6 580.6h12.6zM380.6 580.6l12.4 .2z"/>
<path d="M380.9 580.8h12.1zM380.9 580.8h12.1z"/>
<path d="M380.9 580.8h12.1zM380.9 580.8l11.8 .2z"/>
<path d="M381.2 581h11.5zM381.2 581l11.5 .1z"/>
<path d="M381.2 581.1h11.5zM381.2 581.1l11.2 .1z"/>
<path d="M381.5 581.2h10.9zM381.5 581.2l10.9 .1z"/>
<path d="M381.5 581.3h10.9zM381.5 581.3l10.6 .1z"/>
<path d="M381.8 581.4h10.3zM381.8 581.4l10.3 .1z"/>
<path d="M381.8 581.5h10.3zM381.8 581.5l10 .1z"/>
<path d="M382.1 581.6h9.7zM382.1 581.6h9.6z"/>
<path d="M382.1 581.6h9.6zM382.1 581.6l9.4 .2z"/>
<path d="M382.4 581.8h9.1zM382.4 581.8h9z"/>
<path d="M382.5 581.8h8.9zM382.5 581.8l8.6 .1z"/>
<path d="M382.8 581.9h8.3zM382.8 581.9l8.3 .1z"/>
<path d="M382.8 582h8.3zM382.8 582l8 .1z"/>
<path d="M383.1 582.1h7.7zM383.1 582.1h7.6z"/>
<path d="M383.2 582.1h7.5zM383.2 582.1l7.2 .1z"/>
<path d="M383.5 582.2h6.9zM383.5 582.2h6.9z"/>
<path d="M383.5 582.2h6.9zM383.5 582.2l6.6 .1z"/>
<path d="M383.8 582.3h6.3zM383.8 582.3l6.2 .1z"/>
<path d="M383.9 582.4h6.1zM383.9 582.4h5.8z"/>
<path d="M384.2 582.4h5.5zM384.2 582.4l5.4 .1z"/>
<path d="M384.3 582.5h5.3zM384.3 582.5h5z"/>
<path d="M384.6 582.5h4.7zM384.6 582.5l4.6 .1z"/>
<path d="M384.6 582.6h4.6zM384.6 582.6h4.3z"/>
<path d="M385 582.6h3.9zM385 582.6h3.9z"/>
<path d="M385 582.6h3.9zM385 582.6l3.5 .1z"/>
<path d="M385.3 582.7h3.2zM385.3 582.7h3.2z"/>
<path d="M385.4 582.7h3.1zM385.4 582.7h2.7z"/>
<path d="M385.7 582.7h2.4zM385.7 582.7h2.4z"/>
<path d="M385.8 582.7h2.3zM385.8 582.7l1.9 .1z"/>
<path d="M386.1 582.8h1.6zM386.1 582.8h1.6z"/>
<path d="M386.2 582.8h1.5zM386.2 582.8h1.1z"/>
<path d="M386.5 582.8h.8zM386.6 582.8h.7z"/>
</g>
<g fill="#ed1f24" stroke="#ed1f24" stroke-width=".42">
<path d="M394.8 564.5l-2.3 4.1h-.7z"/>
<path d="M391.8 568.6h.7z"/>
<path d="M391 569.8l.2 .1z"/>
<path d="M391.2 569.9h.6z"/>
<path d="M391.8 568.6l.6 .2zM392.1 568.8h.3z"/>
<path d="M391.8 568.6l.3 .2zM391.8 568.6l.3 .2z"/>
<path d="M391.7 568.8l.7 .1zM391.7 568.8l.7 .1z"/>
<path d="M391.6 568.9l.3 .9 .5-.9zM391.6 568.9l.3 .9h-.9z"/>
<path d="M391 569.8h.9zM391 569.8l.8 .1z"/>
<path d="M391.2 569.9l.5 .1zM391.4 570h.3z"/>
<path d="M390.9 569.9l.5 .1zM390.9 569.9l.5 .1z"/>
<path d="M390.8 570l.9 .2zM390.8 570l.9 .2z"/>
<path d="M390.7 570.2l.8 .3 .2-.3zM390.7 570.2l.8 .3h-1z"/>
<path d="M390.5 570.5l-1.7 4.9 2.7-4.9zM390.5 570.5l-1.7 4.9h-1.9z"/>
<path d="M381.6 570.5l5.3 4.9zM381.6 570.5l5.3 4.9h-2.1z"/>
<path d="M384.8 575.4l2.1 3.4zM384.8 575.4h4l-1.9 3.4z"/>
</g>
<!-- layer: 0 -->
<path d="M381.4 570.1l.3 .3z" fill="#ed1f24" stroke="#ed1f24" stroke-width=".42"/>
<g fill="#c7c8ca" stroke="#c7c8ca" stroke-width=".42">
<path d="M311.2 570.7h1l-.2 .4z"/>
<path d="M317.3 568.3h4.3l-2.1 3.3z"/>
<path d="M314.1 575.3l1.5-1.1 1.4 1.1z"/>
<path d="M314.1 575.3l3 .1z"/>
<path d="M309.7 568.3l4.1 .4 .3-.4zM309.7 568.3l4.1 .4h-3.9z"/>
<path d="M309.9 568.7l3.6 .3 .3-.3zM309.9 568.7l3.6 .3h-3.4z"/>
<path d="M310.1 569l3 .5 .4-.5zM310.1 569l3 .5h-2.7z"/>
<path d="M310.4 569.5l2.4 .4 .3-.4zM310.4 569.5l2.4 .4h-2.2z"/>
<path d="M310.6 569.9l1.9 .4 .3-.4zM310.6 569.9l1.9 .4h-1.6z"/>
<path d="M310.9 570.3l1.3 .4 .3-.4zM310.9 570.3l1.3 .4h-1z"/>
<path d="M311.2 570.7l.2 .4h.6zM311.4 571.1h.6l-.3 .5z"/>
<path d="M317.3 568.3l1.3 3.3h.9zM318.6 571.6h.9l-.5 .9z"/>
<path d="M314.1 575.3l3 .1zM314.1 575.4h3l-1.5 2.4z"/>
</g>
<path d="M314.1 575.3l1.5 2.5 1.5-2.4M314.3 568.3h-4.6l2 3.3M316 565l5.6 14-6-4.8-6.9 4.8 3.3-7.8zM317.3 568.3h4.3l-2.6 4.2" fill="none" stroke="#636466" stroke-width=".42"/>
<g fill="#293189" stroke="#293189" stroke-width=".42">
<path d="M316 565l.4 .8h-.9z"/>
<path d="M309.4 577.2h2l-2.7 1.8z"/>
<path d="M315.6 574.2h4.1l1.2 3z"/>
<path d="M315.5 565.8l1.2 .8-.3-.8zM315.5 565.8l1.2 .8h-1.8z"/>
<path d="M314.9 566.6l2.1 .8-.3-.8zM314.9 566.6l2.1 .8h-2.7z"/>
<path d="M314.3 567.4l3 .9-.3-.9zM314.3 567.4l3 .9h-3.6z"/>
<path d="M313.7 568.3l3.8 .4-.2-.4zM313.7 568.3l3.8 .4h-4z"/>
<path d="M313.5 568.7l4.2 .4-.2-.4zM313.5 568.7l4.2 .4h-4.5z"/>
<path d="M313.2 569.1l4.6 .4-.1-.4zM313.2 569.1l4.6 .4h-4.9z"/>
<path d="M312.9 569.5l5.1 .4-.2-.4zM312.9 569.5l5.1 .4h-5.3z"/>
<path d="M312.7 569.9l5.5 .5-.2-.5zM312.7 569.9l5.5 .5h-5.8z"/>
<path d="M312.4 570.4l5.9 .4-.1-.4zM312.4 570.4l5.9 .4h-6.1z"/>
<path d="M312.2 570.8l6.3 .4-.2-.4zM312.2 570.8l6.3 .4h-6.5z"/>
<path d="M312 571.2l6.7 .5-.2-.5zM312 571.2l6.7 .5h-7z"/>
<path d="M311.7 571.7l7.2 .4-.2-.4zM311.7 571.7l7.2 .4h-7.4z"/>
<path d="M311.5 572.1l7.5 .5-.1-.5zM311.5 572.1l7.5 .5h-7.7z"/>
<path d="M311.3 572.6l7.9 .4-.2-.4zM311.3 572.6l7.9 .4h-8.1z"/>
<path d="M311.1 573l8.3 .5-.2-.5zM311.1 573l8.3 .5h-8.5z"/>
<path d="M310.9 573.5l8.7 .4-.2-.4zM310.9 573.5l8.7 .4h-8.9z"/>
<path d="M310.7 573.9l9 .3-.1-.3zM310.7 573.9l9 .3h-9.2z"/>
<path d="M310.5 574.2h5.1zM310.5 574.2l4.9 .2z"/>
<path d="M310.5 574.4l3.6 .9 1.3-.9zM310.5 574.4l3.6 .9h-4z"/>
<path d="M310.1 575.3l2.7 .9 1.3-.9zM310.1 575.3l2.7 .9h-3.1z"/>
<path d="M315.6 574.2l3.7 3h1.6zM319.3 577.2h1.6l.7 1.8z"/>
<path d="M309.7 576.2l1.7 1 1.4-1zM309.7 576.2l1.7 1h-2z"/>
</g>
<text font-size="11.1" fill="#00f" x="75.3" y="549.9" transform="rotate(180 75.3 549.9)">N</text>
<g font-size="9.9" fill="#767676">
<text x="139.6" y="155" transform="rotate(-90 139.6 155)">1300 WIDE CORRIDOR</text>
<text x="272.1" y="155" transform="rotate(-90 272.1 155)">1300 WIDE CORRIDOR</text>
</g>
<g font-size="9.2">
<text x="127.8" y="203.5">PLAN</text>
<text x="258.2" y="207.2">RCP</text>
<text x="90.3" y="355.7">ELEVATION-1</text>
<text x="220.5" y="355.9">ELEVATION-2</text>
<text x="89.3" y="503.3">ELEVATION-3</text>
<text x="230.6" y="504.5">ELEVATION-4</text>
</g>
<g font-size="7.9">
<text x="123.1" y="59.6">SB-06</text>
<text x="122.4" y="161.9">SB-05</text>
</g>
<g font-size="7.8">
<text x="82.2" y="526">TITLE :</text>
<text x="202.2" y="526">CLIENT :</text>
<text x="306.5" y="526">PROJECT :</text>
<text x="75.8" y="539.1">DR CHANGE ROOMS CORRIDOR</text>
<text x="98.7" y="548.5">ELEVATION LAYOUT</text>
</g>
<g font-size="7.1">
<text x="286.8" y="246.2">FALSE CEILING</text>
<text x="122.4" y="371.1">SLAB</text>
</g>
<g font-size="7">
<text x="37.8" y="532.6">W</text>
<text x="17.8" y="554.8">S</text>
<text x="39.8" y="577">E</text>
</g>
<g font-size="6.6">
<text x="121.4" y="222.6">SLAB</text>
<text x="305.9" y="222.2">SLAB</text>
<text x="107.6" y="246.2">FALSE CEILING</text>
<text x="132.3" y="338.3">FFL.</text>
<text x="316.4" y="338">FFL.</text>
<text x="317.1" y="371.8">SLAB</text>
<text x="104.4" y="394.8">FALSE CEILING</text>
<text x="298.4" y="395.5">FALSE CEILING</text>
<text x="122.8" y="486.8">FFL.</text>
<text x="328.1" y="487.5">FFL.</text>
</g>
<g font-size="6.3" fill="#f00">
<text x="133" y="105.2">SD</text>
<text x="265.6" y="105.2">SD</text>
</g>
<text font-size="6.2" x="217" y="568.1">AVC/TGMSIDC/IVFP/S/05</text>
<g font-size="5.6">
<text x="202.6" y="536.8">TELANGANA STATE MEDICAL</text>
<text x="202.5" y="543.6">SERVICES AND INFRASTRUCTURE</text>
<text x="202.3" y="550.3">DEVELOPMENT CORPORATION.</text>
<text x="242.2" y="587.7">SHEET</text>
<text x="281.4" y="587.7">05</text>
</g>
<g font-size="5.1" fill="#f00">
<text x="144.2" y="128.1">1</text>
<text x="135.8" y="136.6">4</text>
<text x="152.7" y="136.6">2</text>
<text x="144.6" y="146.4">3</text>
</g>
<text font-size="5" x="309.1" y="584.1">ASTA</text>
<g font-size="4.9">
<text x="79.6" y="560.4">PURPOSE OF DRAWING :-</text>
<text x="82.5" y="569.9">PROPOSED</text>
<text x="125.4" y="569.9">FOR APPROVAL</text>
<text x="82.4" y="580.7">WORKING</text>
<text x="141.6" y="580.7">AS BUILT</text>
</g>
<g font-size="4.7">
<text x="305.3" y="534.3">IFV CENTER ON SECOND FLOOR IN</text>
<text x="305.4" y="539.9">MOTHER &amp; CHILD HOSPITAL BUILDING</text>
<text x="305.4" y="545.5">BESIDE GANDHI HOSPITAL ,</text>
<text x="305.6" y="551.2">SECUNDERABAD ,TELANGANA.</text>
<text x="199.6" y="560.1">DWG. No.:</text>
<text x="199.6" y="577.7">REV</text>
<text x="223.1" y="577.7">R1</text>
<text x="242.8" y="577.7">DATE</text>
<text x="265.3" y="577.7">17-06-2024</text>
<text x="197.7" y="586.6">SCALE</text>
<text x="221.4" y="586.6">NTS</text>
</g>
<text font-size="3.8" x="305.5" y="557.4">CONTRACTOR :</text>
<g font-size="3">
<text x="329" y="574.5">H. NO. 8-2-334/27, Plot No. 27,</text>
<text x="329" y="570.9">M/s Asta Vardhman Consortium</text>
<text x="329" y="581.6">Hyderabad - 500034</text>
<text x="329" y="578">Road No. 03, Banjara Hills,</text>
</g>
</svg>
